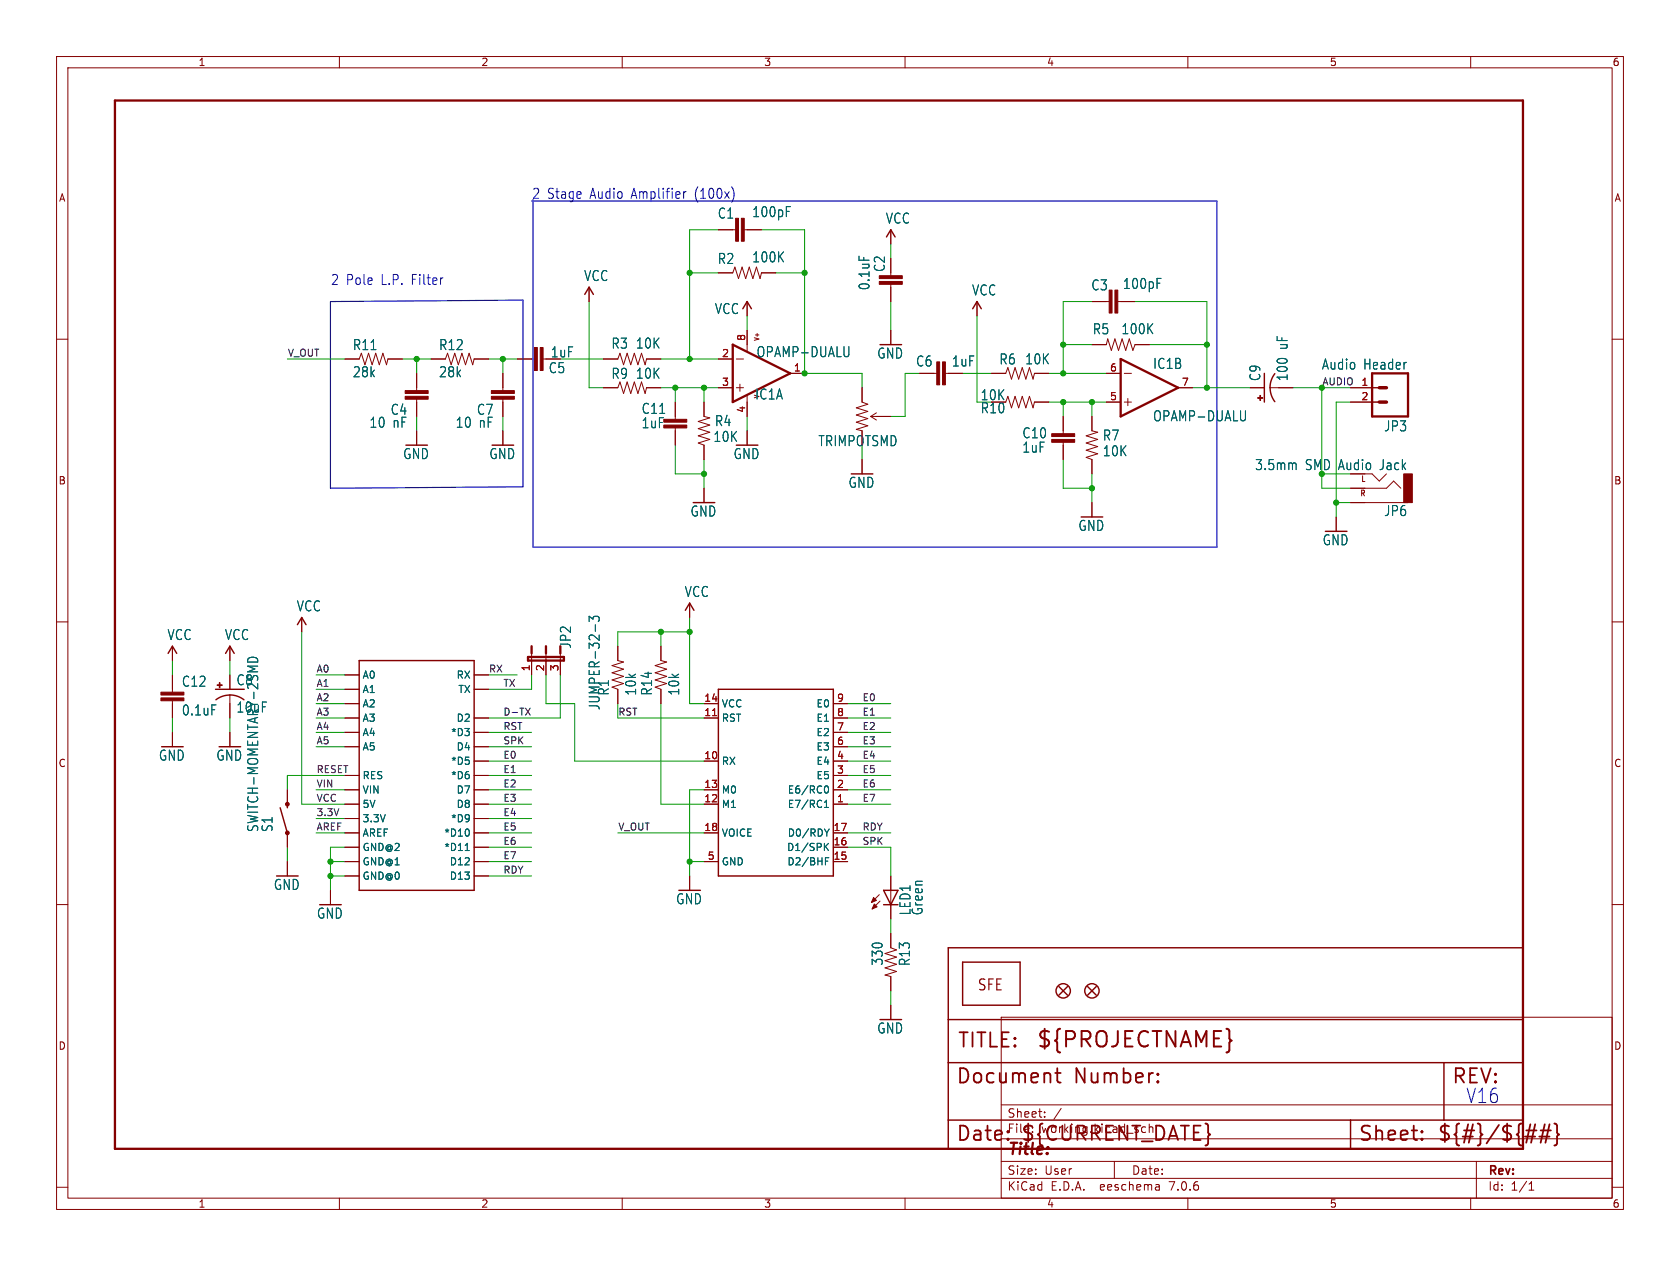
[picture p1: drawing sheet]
<svg xmlns="http://www.w3.org/2000/svg" width="297mm" height="224mm" viewBox="0 0 297 224" stroke-linecap="round" stroke-linejoin="round" font-family="sans-serif">
<g fill="none" stroke="#840000" stroke-width=".18">
<path d="M10 10h277v203.9h-277zM12 12h273v199.9h-273zM60 10v2M110 10v2M160 10v2M210 10v2M260 10v2M10 60h2M104.1 50.8v2.5M127 40.6h3M127 48.3h2.5l.4-1.1 .7 2.1 .6-2.1 .6 2.1 .7-2.1 .6 2.1 .6-2.1 .7 2.1 .2-1h2.6M131.6 40.6h3"/>
<path d="M132.1 53.3v2.6M132.1 58.4v3.7M157.5 40.6v2.6M157.5 50.3v3M157.5 58.4v2.6M172.7 53.3v2.6M193 53.3h3.1M197.6 53.3h3.1M285 60h2M61 63.5h2.5l.4-1 .6 2 .7-2 .6 2 .6-2 .7 2 .6-2 .6 2 .3-1h2.5M73.7 66v3.1M73.7 70.6v3.1"/>
<path d="M73.7 76.2v2.5M76.2 63.5h2.5l.4-1 .7 2 .6-2 .6 2 .7-2 .6 2 .6-2 .7 2 .2-1h2.6M88.9 66v3.1M88.9 70.6v3.1M88.9 76.2v2.5M91.4 63.5h3.1M96 63.5h3.1M106.7 63.5h2.5l.4-1 .6 2 .7-2 .6 2 .6-2 .7 2 .6-2 .6 2 .3-1h2.5M106.7 68.6h2.5l.4-1 .6 2 .7-2 .6 2 .6-2 .7 2 .6-2 .6 2 .3-1h2.5M119.4 71.1v3.1M119.4 75.7v3M124.5 71.1v2.6l1 .2-2.1 .6 2.1 .7-2.1 .6 2.1 .7-2.1 .6 2.1 .6-2.1 .7 1.1 .3v2.6"/>
<path d="M127 63.5h2.5M127 68.6h2.5M130.2 63.5h1.2M130.2 68.6h1.2M130.8 67.9v1.3M132.1 69.9v3.8M132.1 76.2v2.5M139.7 66h2.5M152.4 68.6v2.5l1 .4-2 .6 2 .7-2 .6 2 .6-2 .7 2 .6-2 .6 1 .3v2.5M153.9 73.7l1 .6M153.9 73.7h3.6M154.9 73l-1 .7"/>
<path d="M162.6 66h3M167.1 66h3.1M175.3 66h2.5l.4-1 .6 2.1 .7-2.1 .6 2.1 .6-2.1 .7 2.1 .6-2.1 .6 2.1 .3-1.1h2.5M177.8 71.1l.4-1 .6 2 .7-2 .6 2 .6-2 .7 2 .6-2 .6 2 .3-1h2.5M188 73.7v3M188 78.2v3.1M193 73.7v2.5l1.1 .3-2.1 .6 2.1 .6-2.1 .7 2.1 .6-2.1 .6 2.1 .7-2.1 .6 1 .4v2.5M193 61h2.6l.2-1.1 .7 2.1 .6-2.1 .6 2.1 .7-2.1 .6 2.1 .6-2.1 .7 2.1 .4-1h2.5M195.6 66h2.5M195.6 71.1h2.5M198.8 66h1.2M198.8 71.1h1.2"/>
<path d="M199.4 70.5v1.3M208.3 68.6h2.5M221 68.6h2.5M224.5 68.6h4.1M238.8 68.6h5M238.8 71.1h5M124.5 86.4v2.5M152.4 81.3v2.5M193 88.9v2.5M236.2 91.4v2.6M238.8 86.4h6.3l1.3-1.3 1.2 1.3M238.8 88.9h10.1"/>
<path d="M242.6 83.8l1.2 1.3 1.3-1.3M10 110h2M30.5 114.3v2.5M30.5 119.4v3M40.6 114.3v2.5M40.6 119.4v2.5M53.3 109.2v2.6M61 119.4h2.5M83.8 119.4h2.6M94 115.6v3.8M96.5 115.6v3.8M99.1 115.6v3.8"/>
<path d="M109.2 114.3v2.5l1 .3-2 .6 2 .7-2 .6 2 .6-2 .7 2 .6-2 .6 1 .4v2.6M116.8 114.3v2.5l1.1 .3-2.1 .6 2.1 .7-2.1 .6 2.1 .6-2.1 .7 2.1 .6-2.1 .6 1 .4v2.6M121.9 106.7v2.5M285 110h2M30.5 124v3M30.5 129.5v2.6M40.6 122.9v4.1M40.6 129.5v2.6M50.8 139.7v2.5M61 121.9h2.5M61 124.5h2.5M61 127h2.5"/>
<path d="M61 129.5h2.5M61 132.1h2.5M61 137.2h2.5M61 139.7h2.5M83.8 121.9h2.6M83.8 127h2.6M83.8 129.5h2.6M83.8 132.1h2.6M83.8 134.6h2.6M83.8 137.2h2.6M83.8 139.7h2.6M124.5 124.5h2.5"/>
<path d="M124.5 127h2.5M124.5 134.6h2.5M124.5 139.7h2.5M147.3 124.5h2.6M147.3 127h2.6M147.3 129.5h2.6M147.3 132.1h2.6M147.3 134.6h2.6M147.3 137.2h2.6M147.3 139.7h2.6M10 160h2M50.8 147.3v2.6"/>
<path d="M50.8 152.4v2.5M58.4 157.5v2.5M61 144.8h2.5M61 142.2h2.5M61 147.3h2.5M61 149.9h2.5M61 152.4h2.5M61 154.9h2.5M83.8 144.8h2.6M83.8 142.2h2.6M83.8 147.3h2.6M83.8 149.9h2.6"/>
<path d="M83.8 152.4h2.6M83.8 154.9h2.6M121.9 154.9v2.6M124.5 142.2h2.5M124.5 147.3h2.5M124.5 152.4h2.5M147.3 142.2h2.6M147.3 147.3h2.6M147.3 149.9h2.6M147.3 152.4h2.6M155.4 158.2l-1.3 1.4M155.6 159.4l-1.4 1.4"/>
<path d="M157.5 154.9v7.7M285 160h2M157.5 165.1v2.5l1 .4-2 .7 2 .6-2 .6 2 .7-2 .6 2 .6-2 .7 1 .2v2.6M157.5 177.8v2.5M177 179.9h108v32h-108zM177 195.4h108M184.7 197.5v.1M184.7 196.7v.1M187.6 196l-1.3 2M10 210h2M60 211.9v2M110 211.9v2"/>
<path d="M160 211.9v2M177 208.4h108M177 205.4h108M177 201.4h108M197 205.4v3M204.9 209.6l.1 .9M205 210.4l-.2 .1M205 209.9h-.2M210 211.9v2M260 211.9v2M261 205.4v6.5M270.3 210.5h.9"/>
<path d="M270.3 209.4l.4-.4v1.5M285 210h2"/>
</g>
<g fill="#840000" stroke="#840000" stroke-width=".18">
<path d="M71.6 69.1h4.1v.5h-4.1z"/>
<path d="M71.6 70.1h4.1v.5h-4.1z"/>
<path d="M38.4 121.1h.9v.2h-.9z"/>
<path d="M38.8 120.7h.1v.9h-.1z"/>
<path d="M155.4 49.8h4.1v.5h-4.1z"/>
<path d="M155.4 48.8h4.1v.5h-4.1z"/>
<path d="M95.5 61.5h.5v4h-.5z"/>
<path d="M94.5 61.5h.5v4h-.5z"/>
<path d="M222.7 69.9h.2v.9h-.2z"/>
<path d="M222.3 70.3h.9v.2h-.9z"/>
<path d="M131.1 38.6h.5v4.1h-.5z"/>
<path d="M130 38.6h.6v4.1h-.6z"/>
<path d="M28.4 123.4h4.1v.6h-4.1z"/>
<path d="M28.4 122.4h4.1v.5h-4.1z"/>
<path d="M197.1 51.3h.5v4.1h-.5z"/>
<path d="M196.1 51.3h.5v4.1h-.5z"/>
<path d="M117.3 75.2h4.1v.5h-4.1z"/>
<path d="M117.3 74.2h4.1v.5h-4.1z"/>
<path d="M248.2 83.8h1.5v5.1h-1.5z"/>
<path d="M165.6 64h.5v4.1h-.5z"/>
<path d="M166.6 64h.5v4.1h-.5z"/>
<path d="M154.4 158.8l.5 .5-.8 .3z"/>
<path d="M154.6 159.9l.5 .5-.9 .4z"/>
<path d="M185.9 77.7h4.1v.5h-4.1z"/>
<path d="M185.9 76.7h4.1v.5h-4.1z"/>
<path d="M86.9 69.1h4v.5h-4z"/>
<path d="M86.9 70.1h4v.5h-4z"/>
<circle cx="50.8" cy="147.3" r=".33"/>
<circle cx="50.8" cy="142.2" r=".33"/>
</g>
<g fill="none" stroke="#840000" stroke-width=".25">
<path d="M103.4 52.1l.7-1.3 .8 1.3M131.3 54.6l.8-1.3 .7 1.3M156.7 41.9l.8-1.3 .7 1.3M172 54.6l.7-1.3 .8 1.3M223.5 66v5.1M225.4 66.1a4.1 4.1 0 0 0 0 4.9M29.7 115.6l.8-1.3 .7 1.3M39.9 115.6l.7-1.3 .8 1.3M52.6 110.5l.7-1.3 .8 1.3M63.5 116.8h20.3v40.7h-20.3zM121.2 108l.7-1.3 .8 1.3M38.1 121.9h5.1"/>
<path d="M40.6 122.9a4.1 4.1 0 0 0-2.4 .9M40.6 122.9a4.1 4.1 0 0 1 2.5 .9M127 121.9h20.3v33h-20.3zM49.5 142.9l1.3 4.4M50.8 142.2v.7M156.2 157.5h2.5l-1.2 2.5zM156.2 160h2.5M167.6 167.6h101.6v35.6h-101.6zM170.2 170.2h10.1v7.6h-10.1zM187.2 174.5l1.5 1.5M188.7 174.5l-1.5 1.5M192.3 174.5l1.5 1.5"/>
<path d="M193.8 174.5l-1.5 1.5M167.6 198.1h101.6M167.6 180.3h101.6M167.6 188h101.6M238.8 198.1v5.1M255.3 188v10.1"/>
<circle cx="188" cy="175.3" r="1.27"/>
<circle cx="193" cy="175.3" r="1.27"/>
</g>
<path d="M20.3 17.8h248.9v185.4h-248.9zM129.5 61l10.2 5-10.2 5.1zM198.1 63.5l10.2 5.1-10.2 5.1zM242.6 66h6.3v7.7h-6.3zM93.3 116.2h6.4v.6h-6.4zM94 114.3v1.3M96.5 114.3v1.3" fill="none" stroke="#840000" stroke-width=".41"/>
<g fill="none" stroke="#006464" stroke-width=".18">
<path d="M139 36.5h.7M204.6 49.2h.7M150.1 61.3v1.4l-.3 .4M220.2 72.7v1.4l-.3 .3M228.9 81.9l.2 .2v1M43.9 116.5a1.1 1.1 0 0 1 1.7 .2v.4h-1.8zM104.1 109.9v-.9l.7 .5a.41 .41 0 0 1 .4-.5l.6 .1 .1 .6-.1 .2M105.3 110.5v1.2M145.9 139.1l.1-.1a.68 .68 0 0 1 .5 .6 .68 .68 0 0 1-.5 .7l-.1-.1M82.2 150.4h.8M82.9 146.9v.8M145.7 142.8h.8"/>
<path d="M145.7 141.9l.4-.4v1.3M145.9 152.3h.4M145.9 151.7h.6M145.9 149.7l.6 .7M146.5 149.2l-.8 .7M146.6 146.6l-.4 .7"/>
</g>
<path d="M243.8 68.6h1.3M243.8 71.1h1.3" fill="none" stroke="#840000" stroke-width=".61"/>
<g fill="none" stroke="#840000" stroke-width=".32">
<path d="M186.5 189.8h1M186.9 188.9v2.2l.1 .3 .5 .1M204.7 191.2l.1 .2-.1 .1M204.7 191.2l-.1 .2 .1 .1M204.7 189.9v.2M204.7 191.2v.3M204.7 189.9l.1 .1-.1 .1M204.7 189.9l-.1 .1 .1 .1M269.8 199.9h1.8M271.4 198.9l-.7 3.2M272.4 199.9h1.8M273.1 198.9l-.7 3.2"/>
<path d="M273.9 198.9l-.7 3.2M274.8 198.7l.3 .2 .2 .2v1.2l.3 .4-.3 .3v1.2l-.2 .3-.3 .1M178.2 201.4l.1 .1-.1 .1M251.4 201.4l.1 .1-.1 .1M251.4 201.4l-.1 .1 .1 .1M251.4 200.1v.2M251.4 201.4v.2M251.4 200.1l.1 .1-.1 .1M251.4 200.1l-.1 .1 .1 .1M269.6 201h1.8M272.1 201h1.8"/>
</g>
<path d="M126 126.6h.7" fill="none" stroke="#a90000" stroke-width=".18"/>
<path d="M92.9 125.3l.8 1.2M93.7 125.3l-.8 1.2" fill="none" stroke="#0f0f0f" stroke-width=".18"/>
<path d="M120.9 33.9v1.2M121.3 33.9l-.3 .1-.1 .2" fill="none" stroke="#0000c2" stroke-width=".18"/>
<path d="M94.2 35.3v61.5h120.9v-61.2h-121.1M58.4 53.3l34.1-.2v33l-34.1 .3z" fill="none" stroke="#0000c2" stroke-width=".2"/>
<g fill="none" stroke="#009600" stroke-width=".18">
<path d="M104.1 53.3v15.3h2.6M121.9 48.3h5.1M127 40.6h-5.1v22.9M132.1 55.9v2.5M134.6 40.6h7.6v25.4h10.2v2.6M137.2 48.3h5M157.5 43.2v2.5M157.5 53.3v5.1M172.7 55.9v15.2M193 53.3h-5v12.7M200.7 53.3h12.7v15.3M50.8 63.5h10.2"/>
<path d="M71.1 63.5h5.1M73.7 63.5v2.5M73.7 73.7v2.5M86.4 63.5h5M88.9 63.5v2.5M88.9 73.7v2.5M99.1 63.5h7.6M116.8 68.6h10.2M116.8 63.5h10.2M119.4 68.6v2.5M119.4 78.7v5.1h5.1M124.5 68.6v2.5"/>
<path d="M132.1 73.7v2.5M152.4 78.7v2.6M162.6 66h-2.6v7.7h-2.5M170.2 66h5.1M185.4 66h10.2M185.4 71.1h10.2M188 71.1v2.6M188 61h5M193 71.1v2.6M203.2 61h10.2M210.8 68.6h10.2M228.6 68.6h10.2"/>
<path d="M233.7 68.6v17.8h5.1M238.8 71.1h-2.6v20.3M124.5 81.3v5.1M188 81.3v5.1h5M193 83.8v5.1M233.7 83.8h5.1M236.2 88.9h2.6M30.5 116.8v2.6M40.6 116.8v2.6M53.3 111.8v30.4h7.7M55.9 119.4h5.1M86.4 119.4h5"/>
<path d="M94 119.4v2.5h-7.6M96.5 119.4v5.1h5.1v10.1h22.9M99.1 119.4v7.6h-12.7M116.8 111.8v2.5M121.9 109.2v15.3h2.6M121.9 111.8h-12.7v2.5M30.5 127v2.5M40.6 127v2.5M55.9 121.9h5.1M55.9 129.5h5.1M55.9 127h5.1M55.9 124.5h5.1"/>
<path d="M55.9 132.1h5.1M55.9 139.7h5.1M61 137.2h-10.2v2.5M86.4 129.5h7.6M86.4 134.6h7.6M86.4 132.1h7.6M86.4 139.7h7.6M86.4 137.2h7.6M109.2 124.5v2.5h15.3M116.8 124.5v17.7h7.7M124.5 139.7h-2.6v15.2M149.9 129.5h7.6"/>
<path d="M149.9 127h7.6M149.9 124.5h7.6M149.9 134.6h7.6M149.9 132.1h7.6M149.9 139.7h7.6M149.9 137.2h7.6M50.8 149.9v2.5M55.9 147.3h5.1M55.9 144.8h5.1M58.4 152.4h2.6M58.4 154.9h2.6M61 149.9h-2.6v7.6"/>
<path d="M86.4 142.2h7.6M86.4 147.3h7.6M86.4 149.9h7.6M86.4 152.4h7.6M86.4 154.9h7.6M86.4 144.8h7.6M109.2 147.3h15.3M121.9 152.4h2.6M149.9 149.9h7.6v5M149.9 142.2h7.6M149.9 147.3h7.6M157.5 162.6v2.5"/>
<path d="M157.5 175.3v2.5"/>
</g>
<g fill="#009600" stroke="#009600" stroke-width=".18">
<circle cx="193" cy="71.1" r=".46"/>
<circle cx="188" cy="71.1" r=".46"/>
<circle cx="233.7" cy="68.6" r=".46"/>
<circle cx="213.4" cy="68.6" r=".46"/>
<circle cx="213.4" cy="61" r=".46"/>
<circle cx="188" cy="66" r=".46"/>
<circle cx="188" cy="61" r=".46"/>
<circle cx="193" cy="86.4" r=".46"/>
<circle cx="236.2" cy="88.9" r=".46"/>
<circle cx="121.9" cy="152.4" r=".46"/>
<circle cx="142.2" cy="66" r=".46"/>
<circle cx="142.2" cy="48.3" r=".46"/>
<circle cx="88.9" cy="63.5" r=".46"/>
<circle cx="73.7" cy="63.5" r=".46"/>
<circle cx="116.8" cy="111.8" r=".46"/>
<circle cx="121.9" cy="111.8" r=".46"/>
<circle cx="124.5" cy="68.6" r=".46"/>
<circle cx="121.9" cy="63.5" r=".46"/>
<circle cx="119.4" cy="68.6" r=".46"/>
<circle cx="121.9" cy="48.3" r=".46"/>
<circle cx="124.5" cy="83.8" r=".46"/>
<circle cx="58.4" cy="154.9" r=".46"/>
<circle cx="58.4" cy="152.4" r=".46"/>
</g>
<text font-size="3.8" fill="#840000" x="183.1" y="185.7">${PROJECTNAME}</text>
<g font-size="3.5" fill="#840000">
<text x="169.2" y="185.7">TITLE:</text>
<text x="168.9" y="192.1">Document</text>
<text x="189.9" y="192.1">Number:</text>
<text x="256.5" y="192.1">REV:</text>
<text x="168.9" y="202.2">Date:</text>
<text x="180.3" y="202.2">${CURRENT_DATE}</text>
<text x="240" y="202.2">Sheet:</text>
<text x="254" y="202.2">${#}/${##}</text>
</g>
<text font-size="3.5" fill="#0000c2" x="259.1" y="195.3">V16</text>
<text font-size="2.8" fill="#840000" x="178" y="204.8">Title:</text>
<text font-size="2.7" fill="#840000" x="172.7" y="175.5">SFE</text>
<g font-size="2.5" fill="#0000c2">
<text x="94" y="35.3">2 Stage</text>
<text x="104.4" y="35.3">Audio</text>
<text x="111.8" y="35.3">Amplifier</text>
<text x="123.1" y="35.3">(100x)</text>
<text x="58.4" y="50.6">2 Pole</text>
<text x="67.4" y="50.6">L.P.</text>
<text x="72.9" y="50.6">Filter</text>
</g>
<g font-size="2.5" fill="#006464">
<text x="126.8" y="38.9">C1</text>
<text x="132.9" y="38.6">100pF</text>
<text x="156.5" y="39.8">VCC</text>
<text x="126.8" y="46.9">R2</text>
<text x="132.9" y="46.6">100K</text>
<text x="103.2" y="49.9">VCC</text>
<text x="153.9" y="51.4" transform="rotate(-90 153.9 51.4)">0.1uF</text>
<text x="171.8" y="52.5">VCC</text>
<text x="192.8" y="51.6">C3</text>
<text x="198.4" y="51.3">100pF</text>
<text x="126.3" y="55.8">VCC</text>
<text x="193.1" y="59.4">R5</text>
<text x="198.2" y="59.3">100K</text>
<text x="62.3" y="62.1">R11</text>
<text x="77.5" y="62.1">R12</text>
<text x="97.3" y="63.4">1uF</text>
<text x="108" y="61.9">R3</text>
<text x="112.3" y="61.9">10K</text>
<text x="133.7" y="63.4">OPAMP-DUALU</text>
<text x="155" y="63.6">GND</text>
<text x="161.9" y="65">C6</text>
<text x="168.2" y="65">1uF</text>
<text x="176.6" y="64.7">R6</text>
<text x="181.2" y="64.7">10K</text>
<text x="203.8" y="65.5">IC1B</text>
<text x="227.9" y="61.9" transform="rotate(-90 227.9 61.9)">uF</text>
<text x="233.6" y="65.6">Audio</text>
<text x="241" y="65.6">Header</text>
<text x="62.3" y="66.9">28k</text>
<text x="77.5" y="66.9">28k</text>
<text x="96.9" y="66.2">C5</text>
<text x="108" y="67.2">R9</text>
<text x="112.3" y="67.2">10K</text>
<text x="133.4" y="70.9">IC1A</text>
<text x="223" y="67.5" transform="rotate(-90 223 67.5)">C9</text>
<text x="227.9" y="67.5" transform="rotate(-90 227.9 67.5)">100</text>
<text x="65.2" y="75.9">10</text>
<text x="69" y="73.6">C4</text>
<text x="69.4" y="75.9">nF</text>
<text x="80.5" y="75.9">10</text>
<text x="84.2" y="73.6">C7</text>
<text x="84.7" y="75.9">nF</text>
<text x="113.3" y="73.4">C11</text>
<text x="113.3" y="76">1uF</text>
<text x="126.3" y="75.6">R4</text>
<text x="173.3" y="73.3">R10</text>
<text x="180.6" y="77.7">C10</text>
<text x="203.8" y="74.7">OPAMP-DUALU</text>
<text x="244.6" y="76.5">JP3</text>
<text x="71.2" y="81.4">GND</text>
<text x="86.4" y="81.4">GND</text>
<text x="126" y="78.4">10K</text>
<text x="129.6" y="81.4">GND</text>
<text x="144.6" y="79.1">TRIMPOTSMD</text>
<text x="180.6" y="80.3">1uF</text>
<text x="194.9" y="78.1">R7</text>
<text x="194.9" y="80.9">10K</text>
<text x="221.8" y="83.4">3.5mm</text>
<text x="244.1" y="83.4">Jack</text>
<text x="149.9" y="86.5">GND</text>
<text x="122" y="91.6">GND</text>
<text x="190.6" y="94.1">GND</text>
<text x="244.6" y="91.5">JP6</text>
<text x="233.7" y="96.7">GND</text>
<text x="121" y="105.8">VCC</text>
<text x="29.5" y="113.4">VCC</text>
<text x="39.7" y="113.4">VCC</text>
<text x="52.4" y="108.3">VCC</text>
<text x="101.2" y="114.8" transform="rotate(-90 101.2 114.8)">JP2</text>
<text x="32.1" y="121.7">C12</text>
<text x="41.7" y="121.4">C8</text>
<text x="106.2" y="125.7" transform="rotate(-90 106.2 125.7)">JUMPER-32-3</text>
<text x="107.9" y="123.1" transform="rotate(-90 107.9 123.1)">R1</text>
<text x="112.7" y="123.1" transform="rotate(-90 112.7 123.1)">10k</text>
<text x="115.5" y="123.1" transform="rotate(-90 115.5 123.1)">R14</text>
<text x="120.3" y="123.1" transform="rotate(-90 120.3 123.1)">10k</text>
<text x="32.1" y="126.8">0.1uF</text>
<text x="41.7" y="126.3">10uF</text>
<text x="28" y="134.8">GND</text>
<text x="38.2" y="134.8">GND</text>
<text x="45.9" y="147.3" transform="rotate(-90 45.9 147.3)">SWITCH-MOMENTARY-2SMD</text>
<text x="48.4" y="147.3" transform="rotate(-90 48.4 147.3)">S1</text>
<text x="48.3" y="157.6">GND</text>
<text x="119.4" y="160.2">GND</text>
<text x="161.2" y="162" transform="rotate(-90 161.2 162)">LED1</text>
<text x="163.3" y="162" transform="rotate(-90 163.3 162)">Green</text>
<text x="55.9" y="162.7">GND</text>
<text x="156.3" y="170.9" transform="rotate(-90 156.3 170.9)">330</text>
<text x="161.1" y="171" transform="rotate(-90 161.1 171)">R13</text>
<text x="155" y="183">GND</text>
</g>
<g font-size="2.5" fill="#840000">
<text x="156.6" y="48.2" transform="rotate(-90 156.6 48.2)">C2</text>
<text x="173.3" y="71">10K</text>
<text x="236.7" y="83.4">Audio</text>
</g>
<text font-size="2.5" fill="#009600" x="230.7" y="83.4">SMD</text>
<g font-size="2.1" fill="#840000">
<text x="178" y="197.9">Sheet:</text>
<text x="178" y="200.6">File:</text>
<text x="184.1" y="200.6">working.kicad_sch</text>
<text x="178" y="208">Size:</text>
<text x="184.7" y="208">User</text>
<text x="200" y="208">Date:</text>
<text x="263" y="208.2">Rev:</text>
<text x="178" y="210.8">KiCad</text>
<text x="185.7" y="210.8">E.D.A.</text>
<text x="194.6" y="210.8">eeschema</text>
<text x="207" y="210.8">7.0.6</text>
<text x="263" y="210.8">Id:</text>
<text x="267.1" y="210.8">1/1</text>
</g>
<g font-size="1.8" fill="#840000">
<text x="35" y="11.9">1</text>
<text x="85" y="11.9">2</text>
<text x="135" y="11.9">3</text>
<text x="185" y="11.9">4</text>
<text x="235" y="11.9">5</text>
<text x="285" y="11.9">6</text>
<text x="10.3" y="35.9">A</text>
<text x="285.3" y="35.9">A</text>
<text x="10.3" y="85.9">B</text>
<text x="285.3" y="85.9">B</text>
<text x="10.3" y="135.9">C</text>
<text x="285.3" y="135.9">C</text>
<text x="10.3" y="185.9">D</text>
<text x="285.3" y="185.9">D</text>
<text x="35" y="213.8">1</text>
<text x="85" y="213.8">2</text>
<text x="135" y="213.8">3</text>
<text x="185" y="213.8">4</text>
<text x="235" y="213.8">5</text>
<text x="285" y="213.8">6</text>
</g>
<g font-size="1.8" fill="#a90000">
<text x="127.6" y="63.2">2</text>
<text x="131.8" y="60.4" transform="rotate(-90 131.8 60.4)">8</text>
<text x="140.3" y="65.8">1</text>
<text x="196.1" y="65.8">6</text>
<text x="127.6" y="68.3">3</text>
<text x="196.1" y="70.9">5</text>
<text x="208.8" y="68.3">7</text>
<text x="240.6" y="68.3">1</text>
<text x="240.6" y="70.9">2</text>
<text x="131.8" y="73.1" transform="rotate(-90 131.8 73.1)">4</text>
<text x="93.7" y="118.8" transform="rotate(-90 93.7 118.8)">1</text>
<text x="96.3" y="118.8" transform="rotate(-90 96.3 118.8)">2</text>
<text x="98.8" y="118.8" transform="rotate(-90 98.8 118.8)">3</text>
<text x="124.4" y="124.2">14</text>
<text x="147.9" y="124.2">9</text>
<text x="124.4" y="126.7">11</text>
<text x="147.9" y="131.8">6</text>
<text x="147.9" y="129.3">7</text>
<text x="147.9" y="126.7">8</text>
<text x="124.4" y="134.4">10</text>
<text x="147.9" y="136.9">3</text>
<text x="147.9" y="134.4">4</text>
<text x="124.4" y="142">12</text>
<text x="124.4" y="139.4">13</text>
<text x="147.9" y="142">1</text>
<text x="147.9" y="139.4">2</text>
<text x="124.4" y="147.1">18</text>
<text x="147.3" y="149.6">16</text>
<text x="147.3" y="147.1">17</text>
<text x="125" y="152.1">5</text>
<text x="147.3" y="152.1">15</text>
</g>
<g font-size="1.8" fill="#006464">
<text x="64" y="120.2">A0</text>
<text x="64" y="122.8">A1</text>
<text x="64" y="125.3">A2</text>
<text x="80.6" y="120.2">RX</text>
<text x="80.9" y="122.8">TX</text>
<text x="127.5" y="125.3">VCC</text>
<text x="144.3" y="125.3">E0</text>
<text x="64" y="127.9">A3</text>
<text x="64" y="130.4">A4</text>
<text x="79.7" y="130.4">*D3</text>
<text x="80.6" y="127.9">D2</text>
<text x="127.5" y="127.9">RST</text>
<text x="144.3" y="130.4">E2</text>
<text x="144.3" y="127.9">E1</text>
<text x="64" y="132.9">A5</text>
<text x="79.7" y="135.5">*D5</text>
<text x="80.6" y="132.9">D4</text>
<text x="127.5" y="135.5">RX</text>
<text x="144.3" y="135.5">E4</text>
<text x="144.3" y="132.9">E3</text>
<text x="64" y="143.1">5V</text>
<text x="64" y="138">RES</text>
<text x="64" y="140.6">VIN</text>
<text x="79.7" y="138">*D6</text>
<text x="80.6" y="140.6">D7</text>
<text x="80.6" y="143.1">D8</text>
<text x="127.5" y="143.1">M1</text>
<text x="127.5" y="140.6">M0</text>
<text x="139.2" y="143.1">E7/RC1</text>
<text x="139.2" y="140.6">E6/RC0</text>
<text x="144.3" y="138">E5</text>
<text x="64" y="145.6">3.3V</text>
<text x="64" y="148.2">AREF</text>
<text x="78.5" y="148.2">*D10</text>
<text x="79.7" y="145.6">*D9</text>
<text x="127.5" y="148.2">VOICE</text>
<text x="139.2" y="148.2">D0/RDY</text>
<text x="64" y="155.8">GND@0</text>
<text x="64" y="153.3">GND@1</text>
<text x="64" y="150.7">GND@2</text>
<text x="78.5" y="150.7">*D11</text>
<text x="79.4" y="153.3">D12</text>
<text x="79.4" y="155.8">D13</text>
<text x="127.5" y="153.3">GND</text>
<text x="139" y="150.7">D1/SPK</text>
<text x="139.1" y="153.3">D2/BHF</text>
</g>
<g font-size="1.7" fill="#0f0f0f">
<text x="50.8" y="63.2">V_OUT</text>
<text x="233.7" y="68.2">AUDIO</text>
<text x="55.9" y="119">A0</text>
<text x="86.4" y="119">RX</text>
<text x="55.9" y="121.6">A1</text>
<text x="55.9" y="124.1">A2</text>
<text x="88.9" y="121.6">TX</text>
<text x="152.4" y="124.1">E0</text>
<text x="55.9" y="126.7">A3</text>
<text x="55.9" y="129.2">A4</text>
<text x="55.9" y="131.7">A5</text>
<text x="88.9" y="129.2">RST</text>
<text x="88.9" y="126.7">D-TX</text>
<text x="88.9" y="131.7">SPK</text>
<text x="109.2" y="126.7">RST</text>
<text x="152.4" y="126.7">E1</text>
<text x="152.4" y="131.7">E3</text>
<text x="152.4" y="129.2">E2</text>
<text x="55.9" y="136.8">RESET</text>
<text x="88.9" y="136.8">E1</text>
<text x="88.9" y="134.3">E0</text>
<text x="152.4" y="136.8">E5</text>
<text x="152.4" y="134.3">E4</text>
<text x="55.9" y="141.9">VCC</text>
<text x="55.9" y="139.4">VIN</text>
<text x="88.9" y="139.4">E2</text>
<text x="88.9" y="141.9">E3</text>
<text x="152.4" y="141.9">E7</text>
<text x="152.4" y="139.4">E6</text>
<text x="55.9" y="144.4">3.3V</text>
<text x="55.9" y="147">AREF</text>
<text x="88.9" y="147">E5</text>
<text x="88.9" y="144.4">E4</text>
<text x="88.9" y="149.5">E6</text>
<text x="109.2" y="147">V_OUT</text>
<text x="152.4" y="147">RDY</text>
<text x="152.4" y="149.5">SPK</text>
<text x="88.9" y="154.6">RDY</text>
<text x="88.9" y="152.1">E7</text>
</g>
<g font-size="1.4" fill="#840000">
<text x="240.3" y="88">R</text>
<text x="240.5" y="85.5">L</text>
</g>
<text font-size="1.1" fill="#840000" x="134.4" y="60.4" transform="rotate(-90 134.4 60.4)">V+</text>
<text font-size="1.1" fill="#006464" x="134.4" y="70.6" transform="rotate(-90 134.4 70.6)">V-</text>
</svg>
